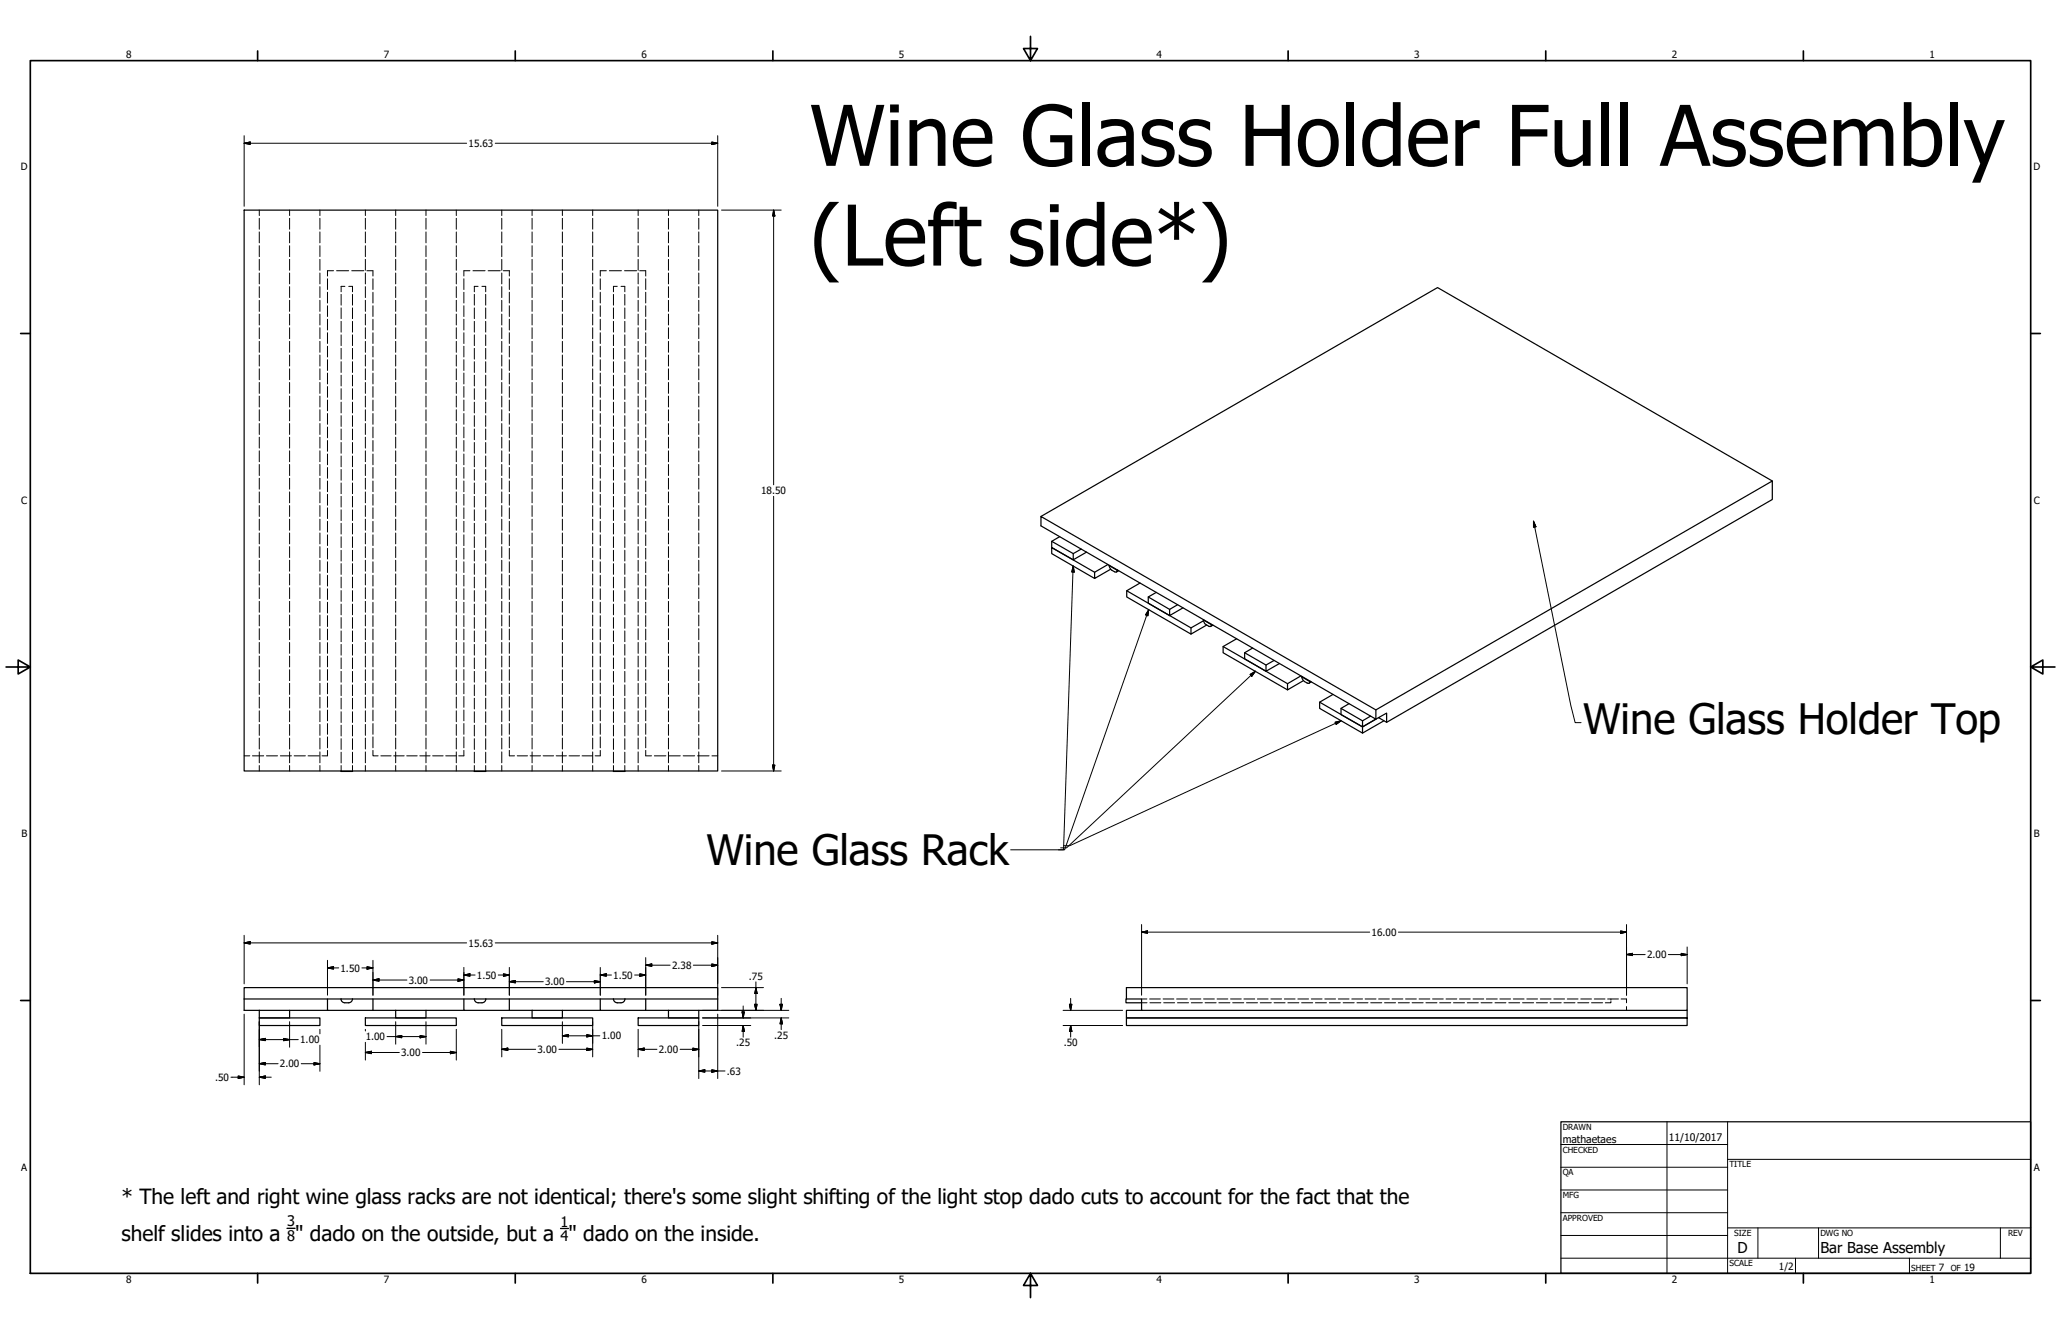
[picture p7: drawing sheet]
<svg xmlns="http://www.w3.org/2000/svg" width="864mm" height="559mm" viewBox="0 0 864 559" stroke-linecap="round" stroke-linejoin="round" font-family="sans-serif">
<!-- layer: Hidden (ANSI) -->
<g fill="none" stroke="#000" stroke-width=".51">
<path d="M102.3 88h198.4v235h-198.4zM742.6 201.5l-140.2-81-166.2 95.8M440.7 226.8l9 5.1M444.1 224.8l-3.4 2v2.6l9 5.1M453.1 230l-3.4 1.9v2.6l5.6-3.2M458.7 239.7l-18-10.3v2.5l18 10.4M464.2 236.5l-5.5 3.2v2.6l6.7-3.9M464.8 236.9a3.2 3.2 0 0 0 2.9 2.7l.4-.7M464.8 236.9l3.3 2M464.9 236.9h-.1M468.3 238.8l-.2 .1M468.8 239.1l-1 .5"/>
<path d="M472.1 247.5l26.9 15.5M477.7 244.2l-5.6 3.3v2.6l26.9 15.5M481.1 250.1l9 5.2M484.5 248.2l-3.4 1.9v2.6l9 5.2M493.5 253.3l-3.4 2v2.6l5.6-3.3M504.3 259.7a2.86 2.86 0 0 0 3.1 2.6l.2-.6M504.3 259.7l3.3 2M504.4 259.7h-.1M504.3 260l-5.3 3v2.6l6.7-3.8M507.7 261.6l-.1 .1M508.3 261.9l-1 .5M512.5 270.8l27 15.6"/>
<path d="M518.2 267.6l-5.7 3.2v2.6l27 15.6M521.5 273.4l9 5.2M524.9 271.5l-3.4 1.9v2.6l9 5.2M533.8 276.7l-3.3 1.9v2.6l5.6-3.3M545.1 283.1l-5.6 3.3v2.6l6.7-3.9M545.5 283.5a3.4 3.4 0 0 0 2.9 2.8l.4-.8M545.5 283.5l3.3 2M545.7 283.5h-.2M549 285.4l-.2 .1M549.5 285.6l-1 .6M553 294.1l17.9 10.4v-2.6l3.4-1.9M558.5 290.9l-5.5 3.2v2.6l17.9 10.4 9-5.2"/>
<path d="M561.9 296.7l9 5.2M565.3 294.8l-3.4 1.9v2.6l9 5.2 5.6-3.3M576.5 297.4l-140.3-81.1v4l140.3 80.9 4.5-2.5v3.9l-3.3-2M576.5 301.2v-3.8l166.1-95.9v7.7l-161.6 93.4M576.5 301.2l-5.6 3.3v2.6M142.9 323h4.8M198.8 323h4.7M257 323h4.8M102.3 418.5v-4.8h198.4v4.8M102.3 418.5v4.7h6.3M102.3 418.5h198.4M137.2 418.5v4.7h19.1"/>
<path d="M142.9 418.4l.4 1.2 1.2 .5M147.7 418.4l-.5 1.2a2.87 2.87 0 0 1-2.7 .5M156.3 418.5v4.7M194.4 418.5v4.7h19M198.8 418.4l.4 1.2 1.2 .5M203.6 418.4l-.5 1.2a2.93 2.93 0 0 1-2.8 .5M213.4 418.5v4.7M251.5 418.5v4.7h19.1v-4.7M257 418.4l.5 1.2a3.2 3.2 0 0 0 3.2 .4l1-.7 .2-.9M300.7 418.5v4.7h-7.9M472 413.7h234.9v9.5h-228.6v-4.7h-6.3zM472 418.5l-.2 1.6h6.5"/>
<path d="M108.6 423.2h12.7v3.2h-12.7zM108.6 426.4h25.4v3.2h-25.4zM121.3 423.2h15.9M153.1 426.4h38.1v3.2h-38.1zM156.3 423.2h9.5M165.8 423.2h12.7v3.2h-12.7zM178.5 423.2h15.9M210.2 426.4h38.1v3.2h-38.1zM213.4 423.2h9.5M222.9 423.2h12.7v3.2h-12.7zM235.6 423.2h15.9M267.4 426.4h25.4v3.2h-25.4z"/>
<path d="M270.6 423.2h9.5M280.1 423.2h12.7v3.2h-12.7zM472 426.4h234.9v3.2h-234.9zM478.3 423.2h-6.3v3.2h234.9v-3.2"/>
</g>
<!-- layer: Visible (ANSI) -->
<g fill="none" stroke="#000" stroke-width=".42">
<path d="M108.6 88v2.3M108.6 91.4v4.6M108.6 97.2v4.5M121.3 88v2.3M121.3 91.4v4.6M121.3 97.2v4.5M134 88v2.3M134 91.4v4.6M134 97.2v4.5M153.1 88v2.3M153.1 91.4v4.6M153.1 97.2v4.5"/>
<path d="M165.8 88v2.3M165.8 91.4v4.6M165.8 97.2v4.5M178.5 88v2.3M178.5 91.4v4.6M178.5 97.2v4.5M191.2 88v2.3M191.2 91.4v4.6M191.2 97.2v4.5M210.2 88v2.3M210.2 91.4v4.6M210.2 97.2v4.5"/>
<path d="M222.9 88v2.3M222.9 91.4v4.6M222.9 97.2v4.5M235.6 88v2.3M235.6 91.4v4.6M235.6 97.2v4.5M248.3 88v2.3M248.3 91.4v4.6M248.3 97.2v4.5M267.4 88v2.3M267.4 91.4v4.6M267.4 97.2v4.5"/>
<path d="M280.1 88v2.3M280.1 91.4v4.6M280.1 97.2v4.5M292.8 88v2.3M292.8 91.4v4.6M292.8 97.2v4.5M108.6 102.9v4.6M108.6 108.6v4.6M108.6 114.4v4.5M121.3 102.9v4.6M121.3 108.6v4.6M121.3 114.4v4.5"/>
<path d="M134 102.9v4.6M134 108.6v4.6M134 114.4v4.5M137.2 116.8v4.5M139.8 113.4h-2.6v2.2M141 113.4h5.1M144.5 120h-1.6v2.2M146.1 120h1.6v2.2M147.4 113.4h5.1M153.1 102.9v4.6M153.1 108.6v4.6M153.1 114.4v4.5"/>
<path d="M153.7 113.4h2.6v2.2M156.3 116.8v4.5M165.8 102.9v4.6M165.8 108.6v4.6M165.8 114.4v4.5M178.5 102.9v4.6M178.5 108.6v4.6M178.5 114.4v4.5M191.2 102.9v4.6M191.2 108.6v4.6M191.2 114.4v4.5M194.4 116.8v4.5"/>
<path d="M196.9 113.4h-2.5v2.2M198.2 113.4h5.1M200.3 120h-1.5v2.2M201.9 120h1.6v2.2M204.5 113.4h5.1M210.2 102.9v4.6M210.2 108.6v4.6M210.2 114.4v4.5M210.9 113.4h2.5v2.2M213.4 116.8v4.5M222.9 102.9v4.6M222.9 108.6v4.6"/>
<path d="M222.9 114.4v4.5M235.6 102.9v4.6M235.6 108.6v4.6M235.6 114.4v4.5M248.3 102.9v4.6M248.3 108.6v4.6M248.3 114.4v4.5M251.5 116.8v4.5M254.1 113.4h-2.6v2.2M255.3 113.4h5.1M258.6 120h-1.6v2.2M260.2 120h1.6v2.2"/>
<path d="M261.7 113.4h5.1M267.4 102.9v4.6M267.4 108.6v4.6M267.4 114.4v4.5M268 113.4h2.6v2.2M270.6 116.8v4.5M280.1 102.9v4.6M280.1 108.6v4.6M280.1 114.4v4.5M292.8 102.9v4.6M292.8 108.6v4.6M292.8 114.4v4.5"/>
<path d="M108.6 120.1v4.6M108.6 125.8v4.6M108.6 131.6v4.5M108.6 137.3v4.6M121.3 120.1v4.6M121.3 125.8v4.6M121.3 131.6v4.5M121.3 137.3v4.6M134 120.1v4.6M134 125.8v4.6M134 131.6v4.5M134 137.3v4.6"/>
<path d="M137.2 122.4v4.5M137.2 128.1v4.5M137.2 133.7v4.5M137.2 139.4v4.5M142.9 123.3v4.5M142.9 129v4.5M142.9 134.6v4.5M147.7 123.3v4.5M147.7 129v4.5M147.7 134.6v4.5M153.1 120.1v4.6M153.1 125.8v4.6"/>
<path d="M153.1 131.6v4.5M153.1 137.3v4.6M156.3 122.4v4.5M156.3 128.1v4.5M156.3 133.7v4.5M156.3 139.4v4.5M165.8 120.1v4.6M165.8 125.8v4.6M165.8 131.6v4.5M165.8 137.3v4.6M178.5 120.1v4.6M178.5 125.8v4.6"/>
<path d="M178.5 131.6v4.5M178.5 137.3v4.6M191.2 120.1v4.6M191.2 125.8v4.6M191.2 131.6v4.5M191.2 137.3v4.6M194.4 122.4v4.5M194.4 128.1v4.5M194.4 133.7v4.5M194.4 139.4v4.5M198.8 123.3v4.5M198.8 129v4.5"/>
<path d="M198.8 134.6v4.5M203.5 123.3v4.5M203.5 129v4.5M203.5 134.6v4.5M210.2 120.1v4.6M210.2 125.8v4.6M210.2 131.6v4.5M210.2 137.3v4.6M213.4 122.4v4.5M213.4 128.1v4.5M213.4 133.7v4.5M213.4 139.4v4.5"/>
<path d="M222.9 120.1v4.6M222.9 125.8v4.6M222.9 131.6v4.5M222.9 137.3v4.6M235.6 120.1v4.6M235.6 125.8v4.6M235.6 131.6v4.5M235.6 137.3v4.6M248.3 120.1v4.6M248.3 125.8v4.6M248.3 131.6v4.5M248.3 137.3v4.6"/>
<path d="M251.5 122.4v4.5M251.5 128.1v4.5M251.5 133.7v4.5M251.5 139.4v4.5M257 123.3v4.5M257 129v4.5M257 134.6v4.5M261.8 123.3v4.5M261.8 129v4.5M261.8 134.6v4.5M267.4 120.1v4.6M267.4 125.8v4.6"/>
<path d="M267.4 131.6v4.5M267.4 137.3v4.6M270.6 122.4v4.5M270.6 128.1v4.5M270.6 133.7v4.5M270.6 139.4v4.5M280.1 120.1v4.6M280.1 125.8v4.6M280.1 131.6v4.5M280.1 137.3v4.6M292.8 120.1v4.6M292.8 125.8v4.6"/>
<path d="M292.8 131.6v4.5M292.8 137.3v4.6M108.6 143v4.6M108.6 148.7v4.7M108.6 154.5v4.6M121.3 143v4.6M121.3 148.7v4.7M121.3 154.5v4.6M134 143v4.6M134 148.7v4.7M134 154.5v4.6M137.2 145v4.5"/>
<path d="M137.2 150.7v4.5M137.2 156.3v4.5M142.9 140.3v4.5M142.9 145.9v4.5M142.9 151.5v4.5M142.9 157.2v4.5M147.7 140.3v4.5M147.7 145.9v4.5M147.7 151.5v4.5M147.7 157.2v4.5M153.1 143v4.6M153.1 148.7v4.7"/>
<path d="M153.1 154.5v4.6M156.3 145v4.5M156.3 150.7v4.5M156.3 156.3v4.5M165.8 143v4.6M165.8 148.7v4.7M165.8 154.5v4.6M178.5 143v4.6M178.5 148.7v4.7M178.5 154.5v4.6M191.2 143v4.6M191.2 148.7v4.7"/>
<path d="M191.2 154.5v4.6M194.4 145v4.5M194.4 150.7v4.5M194.4 156.3v4.5M198.8 140.3v4.5M198.8 145.9v4.5M198.8 151.5v4.5M198.8 157.2v4.5M203.5 140.3v4.5M203.5 145.9v4.5M203.5 151.5v4.5M203.5 157.2v4.5"/>
<path d="M210.2 143v4.6M210.2 148.7v4.7M210.2 154.5v4.6M213.4 145v4.5M213.4 150.7v4.5M213.4 156.3v4.5M222.9 143v4.6M222.9 148.7v4.7M222.9 154.5v4.6M235.6 143v4.6M235.6 148.7v4.7M235.6 154.5v4.6"/>
<path d="M248.3 143v4.6M248.3 148.7v4.7M248.3 154.5v4.6M251.5 145v4.5M251.5 150.7v4.5M251.5 156.3v4.5M257 140.3v4.5M257 145.9v4.5M257 151.5v4.5M257 157.2v4.5M261.8 140.3v4.5M261.8 145.9v4.5"/>
<path d="M261.8 151.5v4.5M261.8 157.2v4.5M267.4 143v4.6M267.4 148.7v4.7M267.4 154.5v4.6M270.6 145v4.5M270.6 150.7v4.5M270.6 156.3v4.5M280.1 143v4.6M280.1 148.7v4.7M280.1 154.5v4.6M292.8 143v4.6"/>
<path d="M292.8 148.7v4.7M292.8 154.5v4.6M108.6 160.2v4.6M108.6 165.9v4.6M108.6 171.6v4.7M108.6 177.4v4.6M121.3 160.2v4.6M121.3 165.9v4.6M121.3 171.6v4.7M121.3 177.4v4.6M134 160.2v4.6M134 165.9v4.6"/>
<path d="M134 171.6v4.7M134 177.4v4.6M137.2 161.9v4.5M137.2 167.6v4.5M137.2 173.2v4.5M137.2 178.9v4.5M142.9 162.8v4.5M142.9 168.5v4.5M142.9 174.1v4.5M142.9 179.7v4.5M147.7 162.8v4.5M147.7 168.5v4.5"/>
<path d="M147.7 174.1v4.5M147.7 179.7v4.5M153.1 160.2v4.6M153.1 165.9v4.6M153.1 171.6v4.7M153.1 177.4v4.6M156.3 161.9v4.5M156.3 167.6v4.5M156.3 173.2v4.5M156.3 178.9v4.5M165.8 160.2v4.6M165.8 165.9v4.6"/>
<path d="M165.8 171.6v4.7M165.8 177.4v4.6M178.5 160.2v4.6M178.5 165.9v4.6M178.5 171.6v4.7M178.5 177.4v4.6M191.2 160.2v4.6M191.2 165.9v4.6M191.2 171.6v4.7M191.2 177.4v4.6M194.4 161.9v4.5M194.4 167.6v4.5"/>
<path d="M194.4 173.2v4.5M194.4 178.9v4.5M198.8 162.8v4.5M198.8 168.5v4.5M198.8 174.1v4.5M198.8 179.7v4.5M203.5 162.8v4.5M203.5 168.5v4.5M203.5 174.1v4.5M203.5 179.7v4.5M210.2 160.2v4.6M210.2 165.9v4.6"/>
<path d="M210.2 171.6v4.7M210.2 177.4v4.6M213.4 161.9v4.5M213.4 167.6v4.5M213.4 173.2v4.5M213.4 178.9v4.5M222.9 160.2v4.6M222.9 165.9v4.6M222.9 171.6v4.7M222.9 177.4v4.6M235.6 160.2v4.6M235.6 165.9v4.6"/>
<path d="M235.6 171.6v4.7M235.6 177.4v4.6M248.3 160.2v4.6M248.3 165.9v4.6M248.3 171.6v4.7M248.3 177.4v4.6M251.5 161.9v4.5M251.5 167.6v4.5M251.5 173.2v4.5M251.5 178.9v4.5M257 162.8v4.5M257 168.5v4.5"/>
<path d="M257 174.1v4.5M257 179.7v4.5M261.8 162.8v4.5M261.8 168.5v4.5M261.8 174.1v4.5M261.8 179.7v4.5M267.4 160.2v4.6M267.4 165.9v4.6M267.4 171.6v4.7M267.4 177.4v4.6M270.6 161.9v4.5M270.6 167.6v4.5"/>
<path d="M270.6 173.2v4.5M270.6 178.9v4.5M280.1 160.2v4.6M280.1 165.9v4.6M280.1 171.6v4.7M280.1 177.4v4.6M292.8 160.2v4.6M292.8 165.9v4.6M292.8 171.6v4.7M292.8 177.4v4.6M108.6 183.1v4.6M108.6 188.8v4.6"/>
<path d="M108.6 194.6v4.6M121.3 183.1v4.6M121.3 188.8v4.6M121.3 194.6v4.6M134 183.1v4.6M134 188.8v4.6M134 194.6v4.6M137.2 184.5v4.5M137.2 190.2v4.5M137.2 195.8v4.5M142.9 185.4v4.5M142.9 191v4.5"/>
<path d="M142.9 196.7v4.5M147.7 185.4v4.5M147.7 191v4.5M147.7 196.7v4.5M153.1 183.1v4.6M153.1 188.8v4.6M153.1 194.6v4.6M156.3 184.5v4.5M156.3 190.2v4.5M156.3 195.8v4.5M165.8 183.1v4.6M165.8 188.8v4.6"/>
<path d="M165.8 194.6v4.6M178.5 183.1v4.6M178.5 188.8v4.6M178.5 194.6v4.6M191.2 183.1v4.6M191.2 188.8v4.6M191.2 194.6v4.6M194.4 184.5v4.5M194.4 190.2v4.5M194.4 195.8v4.5M198.8 185.4v4.5M198.8 191v4.5"/>
<path d="M198.8 196.7v4.5M203.5 185.4v4.5M203.5 191v4.5M203.5 196.7v4.5M210.2 183.1v4.6M210.2 188.8v4.6M210.2 194.6v4.6M213.4 184.5v4.5M213.4 190.2v4.5M213.4 195.8v4.5M222.9 183.1v4.6M222.9 188.8v4.6"/>
<path d="M222.9 194.6v4.6M235.6 183.1v4.6M235.6 188.8v4.6M235.6 194.6v4.6M248.3 183.1v4.6M248.3 188.8v4.6M248.3 194.6v4.6M251.5 184.5v4.5M251.5 190.2v4.5M251.5 195.8v4.5M257 185.4v4.5M257 191v4.5"/>
<path d="M257 196.7v4.5M261.8 185.4v4.5M261.8 191v4.5M261.8 196.7v4.5M267.4 183.1v4.6M267.4 188.8v4.6M267.4 194.6v4.6M270.6 184.5v4.5M270.6 190.2v4.5M270.6 195.8v4.5M280.1 183.1v4.6M280.1 188.8v4.6"/>
<path d="M280.1 194.6v4.6M292.8 183.1v4.6M292.8 188.8v4.6M292.8 194.6v4.6M108.6 200.3v4.6M108.6 206.1v4.5M108.6 211.8v4.5M108.6 217.5v4.6M121.3 200.3v4.6M121.3 206.1v4.5M121.3 211.8v4.5M121.3 217.5v4.6"/>
<path d="M134 200.3v4.6M134 206.1v4.5M134 211.8v4.5M134 217.5v4.6M137.2 201.5v4.5M137.2 207.1v4.5M137.2 212.7v4.5M137.2 218.4v4.5M142.9 202.3v4.5M142.9 207.9v4.5M142.9 213.6v4.5M142.9 219.2v4.5"/>
<path d="M147.7 202.3v4.5M147.7 207.9v4.5M147.7 213.6v4.5M147.7 219.2v4.5M153.1 200.3v4.6M153.1 206.1v4.5M153.1 211.8v4.5M153.1 217.5v4.6M156.3 201.5v4.5M156.3 207.1v4.5M156.3 212.7v4.5M156.3 218.4v4.5"/>
<path d="M165.8 200.3v4.6M165.8 206.1v4.5M165.8 211.8v4.5M165.8 217.5v4.6M178.5 200.3v4.6M178.5 206.1v4.5M178.5 211.8v4.5M178.5 217.5v4.6M191.2 200.3v4.6M191.2 206.1v4.5M191.2 211.8v4.5M191.2 217.5v4.6"/>
<path d="M194.4 201.5v4.5M194.4 207.1v4.5M194.4 212.7v4.5M194.4 218.4v4.5M198.8 202.3v4.5M198.8 207.9v4.5M198.8 213.6v4.5M198.8 219.2v4.5M203.5 202.3v4.5M203.5 207.9v4.5M203.5 213.6v4.5M203.5 219.2v4.5"/>
<path d="M210.2 200.3v4.6M210.2 206.1v4.5M210.2 211.8v4.5M210.2 217.5v4.6M213.4 201.5v4.5M213.4 207.1v4.5M213.4 212.7v4.5M213.4 218.4v4.5M222.9 200.3v4.6M222.9 206.1v4.5M222.9 211.8v4.5M222.9 217.5v4.6"/>
<path d="M235.6 200.3v4.6M235.6 206.1v4.5M235.6 211.8v4.5M235.6 217.5v4.6M248.3 200.3v4.6M248.3 206.1v4.5M248.3 211.8v4.5M248.3 217.5v4.6M251.5 201.5v4.5M251.5 207.1v4.5M251.5 212.7v4.5M251.5 218.4v4.5"/>
<path d="M257 202.3v4.5M257 207.9v4.5M257 213.6v4.5M257 219.2v4.5M261.8 202.3v4.5M261.8 207.9v4.5M261.8 213.6v4.5M261.8 219.2v4.5M267.4 200.3v4.6M267.4 206.1v4.5M267.4 211.8v4.5M267.4 217.5v4.6"/>
<path d="M270.6 201.5v4.5M270.6 207.1v4.5M270.6 212.7v4.5M270.6 218.4v4.5M280.1 200.3v4.6M280.1 206.1v4.5M280.1 211.8v4.5M280.1 217.5v4.6M292.8 200.3v4.6M292.8 206.1v4.5M292.8 211.8v4.5M292.8 217.5v4.6"/>
<path d="M108.6 223.3v4.5M108.6 229v4.6M108.6 234.7v4.6M121.3 223.3v4.5M121.3 229v4.6M121.3 234.7v4.6M134 223.3v4.5M134 229v4.6M134 234.7v4.6M137.2 224v4.5M137.2 229.7v4.5M137.2 235.3v4.5"/>
<path d="M142.9 224.9v4.5M142.9 230.5v4.5M142.9 236.1v4.5M147.7 224.9v4.5M147.7 230.5v4.5M147.7 236.1v4.5M153.1 223.3v4.5M153.1 229v4.6M153.1 234.7v4.6M156.3 224v4.5M156.3 229.7v4.5M156.3 235.3v4.5"/>
<path d="M165.8 223.3v4.5M165.8 229v4.6M165.8 234.7v4.6M178.5 223.3v4.5M178.5 229v4.6M178.5 234.7v4.6M191.2 223.3v4.5M191.2 229v4.6M191.2 234.7v4.6M194.4 224v4.5M194.4 229.7v4.5M194.4 235.3v4.5"/>
<path d="M198.8 224.9v4.5M198.8 230.5v4.5M198.8 236.1v4.5M203.5 224.9v4.5M203.5 230.5v4.5M203.5 236.1v4.5M210.2 223.3v4.5M210.2 229v4.6M210.2 234.7v4.6M213.4 224v4.5M213.4 229.7v4.5M213.4 235.3v4.5"/>
<path d="M222.9 223.3v4.5M222.9 229v4.6M222.9 234.7v4.6M235.6 223.3v4.5M235.6 229v4.6M235.6 234.7v4.6M248.3 223.3v4.5M248.3 229v4.6M248.3 234.7v4.6M251.5 224v4.5M251.5 229.7v4.5M251.5 235.3v4.5"/>
<path d="M257 224.9v4.5M257 230.5v4.5M257 236.1v4.5M261.8 224.9v4.5M261.8 230.5v4.5M261.8 236.1v4.5M267.4 223.3v4.5M267.4 229v4.6M267.4 234.7v4.6M270.6 224v4.5M270.6 229.7v4.5M270.6 235.3v4.5"/>
<path d="M280.1 223.3v4.5M280.1 229v4.6M280.1 234.7v4.6M292.8 223.3v4.5M292.8 229v4.6M292.8 234.7v4.6M108.6 240.4v4.6M108.6 246.2v4.6M108.6 251.9v4.6M108.6 257.6v4.6M121.3 240.4v4.6M121.3 246.2v4.6"/>
<path d="M121.3 251.9v4.6M121.3 257.6v4.6M134 240.4v4.6M134 246.2v4.6M134 251.9v4.6M134 257.6v4.6M137.2 241v4.5M137.2 246.6v4.5M137.2 252.3v4.5M137.2 257.9v4.5M142.9 241.7v4.6M142.9 247.4v4.5"/>
<path d="M142.9 253v4.6M142.9 258.7v4.5M147.7 241.7v4.6M147.7 247.4v4.5M147.7 253v4.6M147.7 258.7v4.5M153.1 240.4v4.6M153.1 246.2v4.6M153.1 251.9v4.6M153.1 257.6v4.6M156.3 241v4.5M156.3 246.6v4.5"/>
<path d="M156.3 252.3v4.5M156.3 257.9v4.5M165.8 240.4v4.6M165.8 246.2v4.6M165.8 251.9v4.6M165.8 257.6v4.6M178.5 240.4v4.6M178.5 246.2v4.6M178.5 251.9v4.6M178.5 257.6v4.6M191.2 240.4v4.6M191.2 246.2v4.6"/>
<path d="M191.2 251.9v4.6M191.2 257.6v4.6M194.4 241v4.5M194.4 246.6v4.5M194.4 252.3v4.5M194.4 257.9v4.5M198.8 241.7v4.6M198.8 247.4v4.5M198.8 253v4.6M198.8 258.7v4.5M203.5 241.7v4.6M203.5 247.4v4.5"/>
<path d="M203.5 253v4.6M203.5 258.7v4.5M210.2 240.4v4.6M210.2 246.2v4.6M210.2 251.9v4.6M210.2 257.6v4.6M213.4 241v4.5M213.4 246.6v4.5M213.4 252.3v4.5M213.4 257.9v4.5M222.9 240.4v4.6M222.9 246.2v4.6"/>
<path d="M222.9 251.9v4.6M222.9 257.6v4.6M235.6 240.4v4.6M235.6 246.2v4.6M235.6 251.9v4.6M235.6 257.6v4.6M248.3 240.4v4.6M248.3 246.2v4.6M248.3 251.9v4.6M248.3 257.6v4.6M251.5 241v4.5M251.5 246.6v4.5"/>
<path d="M251.5 252.3v4.5M251.5 257.9v4.5M257 241.7v4.6M257 247.4v4.5M257 253v4.6M257 258.7v4.5M261.8 241.7v4.6M261.8 247.4v4.5M261.8 253v4.6M261.8 258.7v4.5M267.4 240.4v4.6M267.4 246.2v4.6"/>
<path d="M267.4 251.9v4.6M267.4 257.6v4.6M270.6 241v4.5M270.6 246.6v4.5M270.6 252.3v4.5M270.6 257.9v4.5M280.1 240.4v4.6M280.1 246.2v4.6M280.1 251.9v4.6M280.1 257.6v4.6M292.8 240.4v4.6M292.8 246.2v4.6"/>
<path d="M292.8 251.9v4.6M292.8 257.6v4.6M108.6 263.3v4.7M108.6 269.1v4.6M108.6 274.8v4.6M121.3 263.3v4.7M121.3 269.1v4.6M121.3 274.8v4.6M134 263.3v4.7M134 269.1v4.6M134 274.8v4.6M137.2 263.5v4.5"/>
<path d="M137.2 269.2v4.5M137.2 274.8v4.5M142.9 264.3v4.5M142.9 269.9v4.5M142.9 275.6v4.5M147.7 264.3v4.5M147.7 269.9v4.5M147.7 275.6v4.5M153.1 263.3v4.7M153.1 269.1v4.6M153.1 274.8v4.6M156.3 263.5v4.5"/>
<path d="M156.3 269.2v4.5M156.3 274.8v4.5M165.8 263.3v4.7M165.8 269.1v4.6M165.8 274.8v4.6M178.5 263.3v4.7M178.5 269.1v4.6M178.5 274.8v4.6M191.2 263.3v4.7M191.2 269.1v4.6M191.2 274.8v4.6M194.4 263.5v4.5"/>
<path d="M194.4 269.2v4.5M194.4 274.8v4.5M198.8 264.3v4.5M198.8 269.9v4.5M198.8 275.6v4.5M203.5 264.3v4.5M203.5 269.9v4.5M203.5 275.6v4.5M210.2 263.3v4.7M210.2 269.1v4.6M210.2 274.8v4.6M213.4 263.5v4.5"/>
<path d="M213.4 269.2v4.5M213.4 274.8v4.5M222.9 263.3v4.7M222.9 269.1v4.6M222.9 274.8v4.6M235.6 263.3v4.7M235.6 269.1v4.6M235.6 274.8v4.6M248.3 263.3v4.7M248.3 269.1v4.6M248.3 274.8v4.6M251.5 263.5v4.5"/>
<path d="M251.5 269.2v4.5M251.5 274.8v4.5M257 264.3v4.5M257 269.9v4.5M257 275.6v4.5M261.8 264.3v4.5M261.8 269.9v4.5M261.8 275.6v4.5M267.4 263.3v4.7M267.4 269.1v4.6M267.4 274.8v4.6M270.6 263.5v4.5"/>
<path d="M270.6 269.2v4.5M270.6 274.8v4.5M280.1 263.3v4.7M280.1 269.1v4.6M280.1 274.8v4.6M292.8 263.3v4.7M292.8 269.1v4.6M292.8 274.8v4.6M108.6 280.5v4.6M108.6 286.3v4.6M108.6 292v4.6M108.6 297.8v4.5"/>
<path d="M121.3 280.5v4.6M121.3 286.3v4.6M121.3 292v4.6M121.3 297.8v4.5M134 280.5v4.6M134 286.3v4.6M134 292v4.6M134 297.8v4.5M137.2 280.5v4.5M137.2 286.1v4.5M137.2 291.8v4.5M137.2 297.4v4.5"/>
<path d="M142.9 281.2v4.6M142.9 286.9v4.5M142.9 292.5v4.5M142.9 298.1v4.5M147.7 281.2v4.6M147.7 286.9v4.5M147.7 292.5v4.5M147.7 298.1v4.5M153.1 280.5v4.6M153.1 286.3v4.6M153.1 292v4.6M153.1 297.8v4.5"/>
<path d="M156.3 280.5v4.5M156.3 286.1v4.5M156.3 291.8v4.5M156.3 297.4v4.5M165.8 280.5v4.6M165.8 286.3v4.6M165.8 292v4.6M165.8 297.8v4.5M178.5 280.5v4.6M178.5 286.3v4.6M178.5 292v4.6M178.5 297.8v4.5"/>
<path d="M191.2 280.5v4.6M191.2 286.3v4.6M191.2 292v4.6M191.2 297.8v4.5M194.4 280.5v4.5M194.4 286.1v4.5M194.4 291.8v4.5M194.4 297.4v4.5M198.8 281.2v4.6M198.8 286.9v4.5M198.8 292.5v4.5M198.8 298.1v4.5"/>
<path d="M203.5 281.2v4.6M203.5 286.9v4.5M203.5 292.5v4.5M203.5 298.1v4.5M210.2 280.5v4.6M210.2 286.3v4.6M210.2 292v4.6M210.2 297.8v4.5M213.4 280.5v4.5M213.4 286.1v4.5M213.4 291.8v4.5M213.4 297.4v4.5"/>
<path d="M222.9 280.5v4.6M222.9 286.3v4.6M222.9 292v4.6M222.9 297.8v4.5M235.6 280.5v4.6M235.6 286.3v4.6M235.6 292v4.6M235.6 297.8v4.5M248.3 280.5v4.6M248.3 286.3v4.6M248.3 292v4.6M248.3 297.8v4.5"/>
<path d="M251.5 280.5v4.5M251.5 286.1v4.5M251.5 291.8v4.5M251.5 297.4v4.5M257 281.2v4.6M257 286.9v4.5M257 292.5v4.5M257 298.1v4.5M261.8 281.2v4.6M261.8 286.9v4.5M261.8 292.5v4.5M261.8 298.1v4.5"/>
<path d="M267.4 280.5v4.6M267.4 286.3v4.6M267.4 292v4.6M267.4 297.8v4.5M270.6 280.5v4.5M270.6 286.1v4.5M270.6 291.8v4.5M270.6 297.4v4.5M280.1 280.5v4.6M280.1 286.3v4.6M280.1 292v4.6M280.1 297.8v4.5"/>
<path d="M292.8 280.5v4.6M292.8 286.3v4.6M292.8 292v4.6M292.8 297.8v4.5M102.3 316.6h2.3M105.8 316.6h4.7M108.6 303.5v4.5M108.6 309.2v4.6M108.6 315v4.5M111.6 316.6h4.7M117.5 316.6h4.6M121.3 303.5v4.5"/>
<path d="M121.3 309.2v4.6M121.3 315v4.5M123.3 316.6h4.7M129.1 316.6h4.6M134 303.5v4.5M134 309.2v4.6M134 315v4.5M137.2 314.3v2.3h-2.3M137.2 303.1v4.5M137.2 308.7v4.5M142.9 303.8v4.5M142.9 309.4v4.5"/>
<path d="M142.9 315.1v4.5M147.7 303.8v4.5M147.7 309.4v4.5M147.7 315.1v4.5M153.1 303.5v4.5M153.1 309.2v4.6M153.1 315v4.5M156.3 314.3v2.3h2.1M156.3 303.1v4.5M156.3 308.7v4.5M159.6 316.6h4.3M165 316.6h4.4"/>
<path d="M165.8 303.5v4.5M165.8 309.2v4.6M165.8 315v4.5M170.4 316.6h4.4M175.9 316.6h4.3M178.5 303.5v4.5M178.5 309.2v4.6M178.5 315v4.5M181.3 316.6h4.4M186.8 316.6h4.3M191.2 303.5v4.5M191.2 309.2v4.6"/>
<path d="M191.2 315v4.5M194.4 314.3v2.3h-2.2M194.4 303.1v4.5M194.4 308.7v4.5M198.8 303.8v4.5M198.8 309.4v4.5M198.8 315.1v4.5M203.5 303.8v4.5M203.5 309.4v4.5M203.5 315.1v4.5M210.2 303.5v4.5M210.2 309.2v4.6"/>
<path d="M210.2 315v4.5M213.4 314.3v2.3h2.2M213.4 303.1v4.5M213.4 308.7v4.5M216.7 316.6h4.3M222.1 316.6h4.4M222.9 303.5v4.5M222.9 309.2v4.6M222.9 315v4.5M227.6 316.6h4.4M233 316.6h4.4M235.6 303.5v4.5"/>
<path d="M235.6 309.2v4.6M235.6 315v4.5M238.4 316.6h4.4M243.9 316.6h4.4M248.3 303.5v4.5M248.3 309.2v4.6M248.3 315v4.5M251.5 303.1v4.5M251.5 308.7v4.5M251.5 314.3v2.3h-2.1M257 303.8v4.5M257 309.4v4.5"/>
<path d="M257 315.1v4.5M261.8 303.8v4.5M261.8 309.4v4.5M261.8 315.1v4.5M267.4 303.5v4.5M267.4 309.2v4.6M267.4 315v4.5M270.6 303.1v4.5M270.6 308.7v4.5M270.6 314.3v2.3h2.4M274.2 316.6h4.8M280.1 303.5v4.5"/>
<path d="M280.1 309.2v4.6M280.1 315v4.5M280.2 316.6h4.9M286.3 316.6h4.8M292.3 316.6h4.8M292.8 303.5v4.5M292.8 309.2v4.6M292.8 315v4.5M298.3 316.6h2.4M108.6 320.7v2.3M121.3 320.7v2.3M134 320.7v2.3"/>
<path d="M142.9 320.7v2.3M147.7 320.7v2.3M153.1 320.7v2.3M165.8 320.7v2.3M178.5 320.7v2.3M191.2 320.7v2.3M198.8 320.7v2.3M203.5 320.7v2.3M210.2 320.7v2.3M222.9 320.7v2.3M235.6 320.7v2.3M248.3 320.7v2.3"/>
<path d="M257 320.7v2.3M261.8 320.7v2.3M267.4 320.7v2.3M280.1 320.7v2.3M292.8 320.7v2.3M478.3 418.5h2.3M481.7 418.5h4.5M487.4 418.5h4.5M493 418.5h4.5M498.7 418.5h4.5M504.3 418.5h4.5M510 418.5h4.5"/>
<path d="M515.6 418.5h4.5M521.2 418.5h4.6M526.9 418.5h4.5M532.5 418.5h4.5M538.2 418.5h4.5M543.8 418.5h4.5M549.5 418.5h4.5M555.1 418.5h4.5M560.8 418.5h4.5M566.4 418.5h4.5M572 418.5h4.6M577.7 418.5h4.5"/>
<path d="M583.3 418.5h4.5M589 418.5h4.5M594.6 418.5h4.5M600.3 418.5h4.5M605.9 418.5h4.5M611.6 418.5h4.5M617.2 418.5h4.5M622.8 418.5h4.6M628.5 418.5h4.5M634.1 418.5h4.5M639.8 418.5h4.5M645.4 418.5h4.5"/>
<path d="M651.1 418.5h4.5M656.7 418.5h4.5M662.4 418.5h4.5M668 418.5h4.5M673.6 418.5h4.6M675 419.5v.6h-2.3M675 418.5v.5M679.3 418.5h2.2v1.6M478.3 420.1h2.3M481.8 420.1h4.6M487.6 420.1h4.6M493.4 420.1h4.6"/>
<path d="M499.2 420.1h4.6M505 420.1h4.6M510.7 420.1h4.7M516.5 420.1h4.6M522.3 420.1h4.6M528.1 420.1h4.6M533.8 420.1h4.7M539.6 420.1h4.7M545.4 420.1h4.6M551.2 420.1h4.6M557 420.1h4.6M562.8 420.1h4.6"/>
<path d="M568.6 420.1h4.6M574.4 420.1h4.6M580.1 420.1h4.7M585.9 420.1h4.6M591.7 420.1h4.6M597.5 420.1h4.6M603.2 420.1h4.7M609 420.1h4.7M614.8 420.1h4.6M620.6 420.1h4.6M626.4 420.1h4.6M632.2 420.1h4.6"/>
<path d="M638 420.1h4.6M643.8 420.1h4.6M649.5 420.1h4.7M655.3 420.1h4.7M661.1 420.1h4.6M666.9 420.1h4.6M681.5 421.6v1.6"/>
</g>
<!-- layer: Symbol (ANSI) -->
<g fill="none" stroke="#000" stroke-width=".7">
<path d="M431.8 15.2v10.2l-2.9-5.1h5.8l-2.9 5.1M12.7 25.4h838.2v508h-838.2zM107.9 21.3v4.1M215.9 21.3v4.1M323.8 21.3v4.1M539.8 21.3v4.1M647.7 21.3v4.1M755.6 21.3v4.1M8.6 139.7h4.1M850.9 139.7h4.1M2.5 279.4h10.2l-5.1-2.9v5.8l5.1-2.9M850.9 279.4l5.1 2.9v-5.8l-5.1 2.9h10.2"/>
<path d="M8.6 419.1h4.1M850.9 419.1h4.1M107.9 533.4v4.1M215.9 533.4v4.1M323.8 533.4v4.1M431.8 533.4l2.9 5.1h-5.8l2.9-5.1v10.2M539.8 533.4v4.1M647.7 533.4v4.1M755.6 533.4v4.1"/>
</g>
<!-- layer: Title (ANSI) -->
<g fill="none" stroke="#000" stroke-width=".42">
<path d="M654 479.4h69.9M698.5 469.9v63.5M723.9 469.9v63.5M654 488.9h69.9M654 498.5h69.9M723.9 485.6h127M654 508h69.9M654 517.5h69.9M723.9 514.3h127M736.6 514.3v12.7M762 514.3v12.7M838.2 514.3v12.7"/>
<path d="M654 527h196.9M752.3 527v6.4M800.1 527v6.4"/>
</g>
<path d="M654 469.9h196.9v63.5h-196.9z" fill="none" stroke="#000" stroke-width=".51"/>
<!-- layer: Visible Narrow (ANSI) -->
<g fill="none" stroke="#000" stroke-width=".42">
<path d="M102.3 56.8v29.6M298.3 59.5l2.4 .5-2.4 .5zM300.7 56.8v29.6M102.3 60l2.5-.5v1zM102.3 60h93.2M207.5 60h93.2M302.3 88h25M324.2 88l.5 2.5h-1zM324.2 88v115.1M324.2 207.9v115.1M302.3 323h25M323.7 320.5h1l-.5 2.5z"/>
<path d="M102.3 395l2.5-.5v1zM102.3 395h93.2M102.3 391.8v20.3M207.5 395h93.2M298.3 394.5l2.4 .5-2.4 .5zM300.7 391.8v25.1M478.3 390.5l2.5-.5v1zM478.3 390.5h95.6M478.3 387.3v29.6M586 390.5h95.5M679.1 390l2.4 .5-2.4 .5zM681.5 399.9l2.5-.5v.9z"/>
<path d="M681.5 387.3v29.6M681.5 399.9h7.9M699.1 399.9h7.8M704.5 399.4l2.4 .5-2.4 .4zM706.9 396.7v15.4M137.2 405.4l2.6-.5v1.1zM137.2 405.4h4.7M137.2 402.3v14.6M151.6 405.4h4.7M153.8 404.9l2.5 .5-2.5 .6zM156.3 410.5l2.5-.5v1zM156.3 402.3v14.6"/>
<path d="M156.3 410.5h14.2M180.2 410.5h14.2M191.9 410l2.5 .5-2.5 .5zM194.4 408.4l2.5-.5v1zM194.4 408.4h4.7M194.4 405.3v11.6M208.8 408.4h4.6M210.9 407.9l2.5 .5-2.5 .5zM213.4 411.2l2.6-.5v1zM213.4 405.3v11.6M213.4 411.2h14.2M237.4 411.2h14.1"/>
<path d="M249 410.7l2.5 .5-2.5 .5zM251.5 408.4l2.6-.5v1zM251.5 408.4h4.7M251.5 405.3v11.6M265.9 408.4h4.7M268.1 407.9l2.5 .5-2.5 .5zM270.6 404.3l2.5-.5v1zM270.6 401.1v15.8M270.6 404.3h10.2M290.5 404.3h10.2M298.3 403.8l2.4 .5-2.4 .5zM302.3 413.7h17.6"/>
<path d="M316.7 413.7l.5 2.5h-1zM316.7 411.3v11.9M327.3 418.2v5M448.6 418.2v5M102.3 424.8v29.6M108.6 435.5l2.6-.5v.9zM108.6 428v26.4M108.6 435.5h16.4M118.9 435l2.4 .5-2.4 .4zM121.3 428v10.7M134 431.2v1.9M134 437.8v11"/>
<path d="M153.1 431.2v.7M153.1 436.6v7.5M162.2 434.2h16.3M165.8 434.2l2.5-.4v.9zM165.8 428v9.4M176 433.8l2.5 .4-2.5 .5zM178.5 428v9.4M191.2 431.2v12.9M210.2 439.5l2.6-.5v1.1zM210.2 439.5h14.3M210.2 431.2v11.5M234.2 439.5h14.1"/>
<path d="M235.6 433.9l2.6-.5v.9zM235.6 433.9h15.7M235.6 428v9.1M245.9 439l2.4 .5-2.4 .6zM245.9 433.4l2.4 .5-2.4 .4zM248.3 428v14.7M267.4 439.5l2.5-.5v1.1zM267.4 439.5h7.9M267.4 431.2v11.5M285 439.5h7.8M290.3 439l2.5 .5-2.5 .6zM292.8 428v23.8"/>
<path d="M294.4 423.2h36.1M294.4 429.6h20.2M294.4 426.4h36.1M300.7 424.8v27M311 423.9h.9l-.5 2.5zM311.4 429.6l.5 2.5h-.9zM311.4 421.4v5M311.4 429.6v4.9M316.2 420.7h1l-.5 2.5zM326.8 420.7h1.1l-.6 2.5zM327.3 426.4l.6 2.5h-1.1zM327.3 426.4v4.9"/>
<path d="M445.5 423.2h24.9M445.5 429.6h24.9M448.1 420.7h1l-.5 2.5zM448.6 429.6l.5 2.5h-1zM448.6 429.6v4.9M96.8 451.2h5.5M99.8 450.7l2.5 .5-2.5 .5zM108.6 451.2l2.6-.5v1zM108.6 445.6l2.6-.5v1zM108.6 451.2h5.1M108.6 445.6h7.9M126.2 445.6h7.8"/>
<path d="M131.6 445.1l2.4 .5-2.4 .5zM153.1 440.9l2.5-.5v1zM153.1 440.9h14.2M177 440.9h14.2M188.7 440.4l2.5 .5-2.5 .5zM292.8 448.6l2.5-.5v1zM292.8 448.6h11M298.3 448.1l2.4 .5-2.4 .5z"/>
</g>
<g fill="#000" stroke="#000" stroke-width=".42">
<path d="M102.3 60l2.5-.5zM102.3 60l2.5-.5v1zM298.3 60.5l2.4-.5zM298.3 59.5l2.4 .5-2.4 .5zM324.2 88l.5 2.5zM324.2 88l.5 2.5h-1zM323.7 320.5l.5 2.5zM323.7 320.5h1l-.5 2.5zM102.3 395l2.5-.5zM102.3 395l2.5-.5v1zM298.3 395.5l2.4-.5zM298.3 394.5l2.4 .5-2.4 .5z"/>
<path d="M478.3 390.5l2.5-.5zM478.3 390.5l2.5-.5v1zM679.1 391l2.4-.5zM679.1 390l2.4 .5-2.4 .5zM681.5 399.9l2.5-.5zM681.5 399.9l2.5-.5v.9zM137.2 405.4l2.6-.5zM137.2 405.4l2.6-.5v1.1zM153.8 406l2.5-.6zM153.8 404.9l2.5 .5-2.5 .6zM156.3 410.5l2.5-.5zM156.3 410.5l2.5-.5v1z"/>
<path d="M191.9 411l2.5-.5zM191.9 410l2.5 .5-2.5 .5zM194.4 408.4l2.5-.5zM194.4 408.4l2.5-.5v1zM210.9 408.9l2.5-.5zM210.9 407.9l2.5 .5-2.5 .5zM213.4 411.2l2.6-.5zM213.4 411.2l2.6-.5v1zM249 411.7l2.5-.5zM249 410.7l2.5 .5-2.5 .5zM251.5 408.4l2.6-.5zM251.5 408.4l2.6-.5v1z"/>
<path d="M268.1 408.9l2.5-.5zM268.1 407.9l2.5 .5-2.5 .5zM270.6 404.3l2.5-.5zM270.6 404.3l2.5-.5v1zM298.3 404.8l2.4-.5zM298.3 403.8l2.4 .5-2.4 .5zM316.7 413.7l.5 2.5zM316.7 413.7l.5 2.5h-1zM704.5 400.3l2.4-.4zM704.5 399.4l2.4 .5-2.4 .4zM108.6 435.5l2.6-.5zM108.6 435.5l2.6-.5v.9z"/>
<path d="M118.9 435.9l2.4-.4zM118.9 435l2.4 .5-2.4 .4zM165.8 434.2l2.5-.4zM165.8 434.2l2.5-.4v.9zM176 434.7l2.5-.5zM176 433.8l2.5 .4-2.5 .5zM210.2 439.5l2.6-.5zM210.2 439.5l2.6-.5v1.1zM235.6 433.9l2.6-.5zM235.6 433.9l2.6-.5v.9zM245.9 434.3l2.4-.4zM245.9 433.4l2.4 .5-2.4 .4z"/>
<path d="M267.4 439.5l2.5-.5zM267.4 439.5l2.5-.5v1.1zM311 423.9l.4 2.5zM311 423.9h.9l-.5 2.5zM311.4 429.6l.5 2.5zM311.4 429.6l.5 2.5h-.9zM316.2 420.7l.5 2.5zM316.2 420.7h1l-.5 2.5zM326.8 420.7l.5 2.5zM326.8 420.7h1.1l-.6 2.5zM327.3 426.4l.6 2.5zM327.3 426.4l.6 2.5h-1.1z"/>
<path d="M448.1 420.7l.5 2.5zM448.1 420.7h1l-.5 2.5zM448.6 429.6l.5 2.5zM448.6 429.6l.5 2.5h-1zM99.8 451.7l2.5-.5zM99.8 450.7l2.5 .5-2.5 .5zM108.6 451.2l2.6-.5zM108.6 451.2l2.6-.5v1zM108.6 445.6l2.6-.5zM108.6 445.6l2.6-.5v1zM131.6 446.1l2.4-.5zM131.6 445.1l2.4 .5-2.4 .5z"/>
<path d="M153.1 440.9l2.5-.5zM153.1 440.9l2.5-.5v1zM188.7 441.4l2.5-.5zM188.7 440.4l2.5 .5-2.5 .5zM245.9 440.1l2.4-.6zM245.9 439l2.4 .5-2.4 .6zM290.3 440.1l2.5-.6zM290.3 439l2.5 .5-2.5 .6zM292.8 448.6l2.5-.5zM292.8 448.6l2.5-.5v1zM298.3 449.1l2.4-.5zM298.3 448.1l2.4 .5-2.4 .5z"/>
</g>
<!-- layer: Border (ANSI) -->
<path d="M642.6 218.3l1 2.4-1 .2zM642.6 218.3l15.6 77.1 1.8 7.3h2.5M449.7 237.1l.4 2.5h-1zM449.7 237.1l-4.1 118.9h-22.1M481.3 255.4l-.4 2.5-.9-.3zM481.3 255.4l-35.2 100.6h-2.6M523.8 282.5l2.2-1.3-1.5 2.1zM526 281.2l-79.1 74h-2.5M559.4 302.5l2.5-.6-2 1.5zM561.9 301.9l-113.7 52.4h-2.5" fill="none" stroke="#000" stroke-width=".42"/>
<path d="M449.7 237.1l.4 2.5zM449.7 237.1l.4 2.5h-1zM642.6 218.3l1 2.4zM642.6 218.3l1 2.4-1 .2zM481.3 255.4l-.4 2.5zM481.3 255.4l-.4 2.5-.9-.3zM526 281.2l-1.5 2.1zM523.8 282.5l2.2-1.3-1.5 2.1zM559.9 303.4l2-1.5zM559.4 302.5l2.5-.6-2 1.5z" fill="#000" stroke="#000" stroke-width=".42"/>
<path d="M120.3 514.5h3.3M234.9 514.6h3.3" fill="none" stroke="#000" stroke-width=".57"/>
<g font-size="35.1">
<text x="339.3" y="69.5">Wine Glass Holder Full Assembly</text>
<text x="339.3" y="111.3">(Left side*)</text>
</g>
<g font-size="17.5">
<text x="663.3" y="307.6">Wine Glass Holder Top</text>
<text x="296" y="362.5">Wine Glass Rack</text>
</g>
<g font-size="8.8">
<text x="50.9" y="504.4">* The left and right wine glass racks are not identical; there's some slight shifting of the light stop dado cuts to account for the fact that the</text>
<text x="50.9" y="519.8">shelf slides into a &quot; dado on the outside, but a &quot; dado on the inside.</text>
</g>
<g font-size="6.3">
<text x="728.1" y="524.9">D</text>
<text x="762.8" y="525">Bar Base Assembly</text>
</g>
<g font-size="6.1">
<text x="120.3" y="513.7">3</text>
<text x="234.9" y="513.8">1</text>
<text x="120.3" y="519.8">8</text>
<text x="234.9" y="519.8">4</text>
</g>
<g font-size="4.4">
<text x="654.8" y="478.6">mathaetaes</text>
<text x="699.3" y="478">11/10/2017</text>
</g>
<g font-size="4.2">
<text x="52.8" y="24.4">8</text>
<text x="160.8" y="24.4">7</text>
<text x="268.7" y="24.4">6</text>
<text x="376.7" y="24.4">5</text>
<text x="484.6" y="24.4">4</text>
<text x="592.6" y="24.4">3</text>
<text x="700.5" y="24.4">2</text>
<text x="808.5" y="24.4">1</text>
<text x="196.3" y="61.5">15.63</text>
<text x="8.8" y="71.4">D</text>
<text x="852" y="71.4">D</text>
<text x="319" y="207">18.50</text>
<text x="8.9" y="211.1">C</text>
<text x="852.2" y="211.1">C</text>
<text x="9" y="350.8">B</text>
<text x="852.2" y="350.8">B</text>
<text x="574.7" y="392">16.00</text>
<text x="196.3" y="396.5">15.63</text>
<text x="690.2" y="401.4">2.00</text>
<text x="142.7" y="407">1.50</text>
<text x="281.6" y="405.8">2.38</text>
<text x="171.3" y="412.1">3.00</text>
<text x="199.8" y="410">1.50</text>
<text x="228.4" y="412.8">3.00</text>
<text x="257" y="410">1.50</text>
<text x="313.8" y="410.5">.75</text>
<text x="125.8" y="437">1.00</text>
<text x="153.2" y="435.7">1.00</text>
<text x="252.2" y="435.4">1.00</text>
<text x="324.4" y="435.2">.25</text>
<text x="168.1" y="442.4">3.00</text>
<text x="225.2" y="441.1">3.00</text>
<text x="276" y="441.1">2.00</text>
<text x="308.5" y="438.3">.25</text>
<text x="445.7" y="438.3">.50</text>
<text x="117.3" y="447.1">2.00</text>
<text x="90.1" y="452.8">.50</text>
<text x="304.6" y="450.2">.63</text>
<text x="8.9" y="490.5">A</text>
<text x="852.2" y="490.5">A</text>
<text x="745.4" y="532">1/2</text>
<text x="812.4" y="532.6">7</text>
<text x="823" y="532.6">19</text>
<text x="52.8" y="537.5">8</text>
<text x="160.8" y="537.5">7</text>
<text x="268.7" y="537.5">6</text>
<text x="376.7" y="537.5">5</text>
<text x="484.6" y="537.5">4</text>
<text x="592.6" y="537.5">3</text>
<text x="700.5" y="537.5">2</text>
<text x="808.5" y="537.5">1</text>
</g>
<g font-size="3.5">
<text x="654.8" y="473.2">DRAWN</text>
<text x="654.8" y="482.8">CHECKED</text>
<text x="724.7" y="488.9">TITLE</text>
<text x="654.8" y="492.3">QA</text>
<text x="654.8" y="501.8">MFG</text>
<text x="654.8" y="511.4">APPROVED</text>
<text x="726.7" y="517.7">SIZE</text>
<text x="762.8" y="517.7">DWG NO</text>
<text x="841.4" y="517.7">REV</text>
<text x="724.7" y="530.4">SCALE</text>
<text x="800.9" y="532.6">SHEET</text>
<text x="817.4" y="532.6">OF</text>
</g>
</svg>
